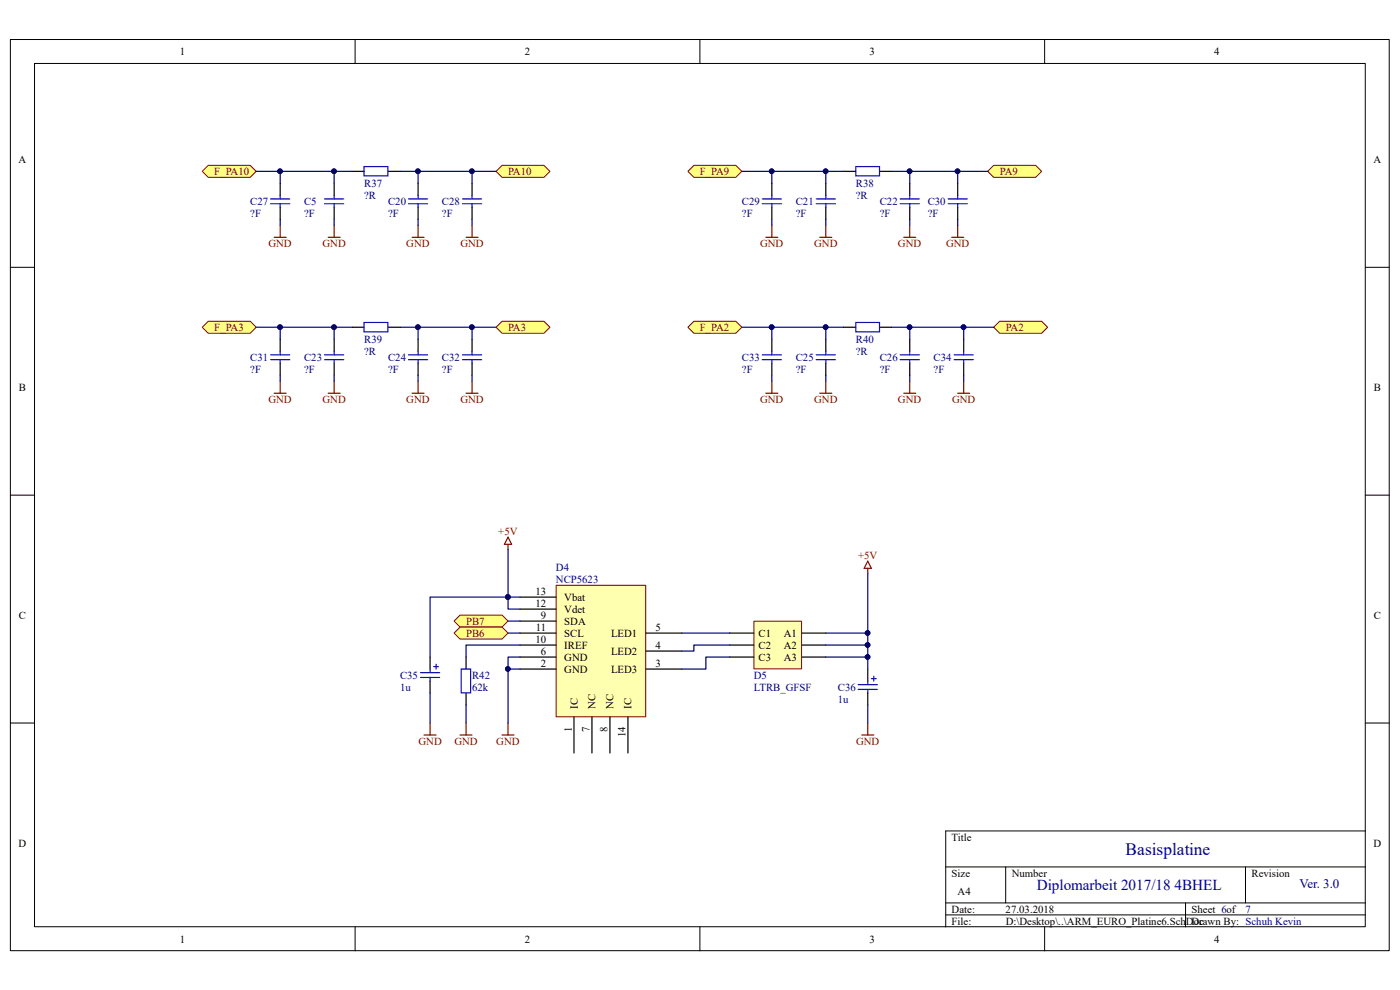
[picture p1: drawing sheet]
<svg xmlns="http://www.w3.org/2000/svg" width="297mm" height="210mm" viewBox="0 0 297 210" stroke-linecap="round" stroke-linejoin="round" font-family="sans-serif">
<path d="M2.2 8.4h292.5v193.3h-292.5z" fill="none" stroke="#000" stroke-width=".21"/>
<path d="M7.4 13.5h282.2v183.1h-282.2z" fill="#fff"/>
<g fill="none" stroke="#000" stroke-width=".21">
<path d="M7.3 13.5h282.3v183.1h-282.3zM75.3 8.4v5.1M148.5 8.4v5.1M221.6 8.4v5.1M2.2 56.7h5.1M289.7 56.7h5.1M2.2 105h5.1M289.7 105h5.1M2.2 153.4h5.1M289.7 153.4h5.1M289.7 176.3h-89.1v20.3M75.3 196.6v5.1"/>
<path d="M148.5 196.6v5.1M200.6 183.9h89.1M200.6 191.5h89.1M200.6 194.1h89.1M213.4 183.9v7.6M221.6 196.6v5.1M251.5 191.5v5.1M264.2 183.9v7.6"/>
</g>
<g fill="none" stroke="#000" stroke-width=".25">
<path d="M70.9 38.9v2.5M74.7 36.4h2.5M82.3 36.4h2.6M88.7 38.9v2.5M175.2 38.9v2.5M179 36.4h2.6M186.6 36.4h2.6M193 38.9v2.5M70.9 44v2.5M88.7 44v2.5M175.2 44v2.5M193 44v2.5"/>
<path d="M70.9 72v2.5M70.9 77.1v2.5M74.7 69.4h2.5M82.3 69.4h2.6M88.7 72v2.5M88.7 77.1v2.5M175.2 72v2.5M175.2 77.1v2.5M179 69.4h2.6M186.6 69.4h2.6M193 72v2.5M193 77.1v2.5"/>
</g>
<g fill="none" stroke="#00f" stroke-width=".25">
<path d="M77.2 35.3h5.1v2h-5.1zM181.6 35.3h5v2h-5zM68.9 42.2h4M68.9 43.2h4M70.9 41.4v.8M70.9 43.2v.8M86.7 42.2h4M86.7 43.2h4M88.7 41.4v.8M88.7 43.2v.8M173.2 42.2h4M173.2 43.2h4"/>
<path d="M175.2 41.4v.8M175.2 43.2v.8M191 42.2h4M191 43.2h4M193 41.4v.8M193 43.2v.8M68.9 75.3h4M68.9 76.3h4M70.9 74.5v.8M70.9 76.3v.8M77.2 68.4h5.1v2h-5.1zM86.7 75.3h4"/>
<path d="M86.7 76.3h4M88.7 74.5v.8M88.7 76.3v.8M173.2 75.3h4M173.2 76.3h4M175.2 74.5v.8M175.2 76.3v.8M181.6 68.4h5v2h-5zM191 75.3h4M191 76.3h4M193 74.5v.8M193 76.3v.8"/>
</g>
<g fill="none" stroke="#800000" stroke-width=".25">
<path d="M69.6 50.3h2.6M70.9 47.8v2.5M87.4 50.3h2.6M88.7 47.8v2.5M173.9 50.3h2.6M175.2 47.8v2.5M191.7 50.3h2.6M193 47.8v2.5M69.6 83.4h2.6M70.9 80.9v2.5M87.4 83.4h2.6M88.7 80.9v2.5"/>
<path d="M173.9 83.4h2.6M175.2 80.9v2.5M191.7 83.4h2.6M193 80.9v2.5"/>
</g>
<g fill="#ffff80" stroke="#800000" stroke-width=".21">
<path d="M105.2 36.4l1.3-1.3h8.9l1.3 1.3-1.3 1.2h-8.9z" fill-rule="evenodd"/>
<path d="M209.5 36.4l1.3-1.3h8.9l1.3 1.3-1.3 1.2h-8.9z" fill-rule="evenodd"/>
<path d="M105.2 69.4l1.3-1.2h8.9l1.3 1.2-1.3 1.3h-8.9z" fill-rule="evenodd"/>
<path d="M212.1 68.2h8.9l1.3 1.2-1.3 1.3h-8.9l-1.3-1.3z" fill-rule="evenodd"/>
<path d="M42.9 36.4l1.3-1.3h8.9l1.3 1.3-1.3 1.2h-8.9z" fill-rule="evenodd"/>
<path d="M145.9 36.4l1.3-1.3h8.9l1.3 1.3-1.3 1.2h-8.9z" fill-rule="evenodd"/>
<path d="M42.9 69.4l1.3-1.2h8.9l1.3 1.2-1.3 1.3h-8.9z" fill-rule="evenodd"/>
<path d="M145.9 69.4l1.3-1.2h8.9l1.3 1.2-1.3 1.3h-8.9z" fill-rule="evenodd"/>
</g>
<g fill="none" stroke="#800000" stroke-width=".25">
<path d="M58.2 50.3h2.5M59.4 47.8v2.5M98.9 50.3h2.5M100.1 47.8v2.5M162.5 50.3h2.5M163.7 47.8v2.5M201.9 50.3h2.5M203.2 47.8v2.5M58.2 83.4h2.5M59.4 80.9v2.5M98.9 83.4h2.5M100.1 80.9v2.5"/>
<path d="M162.5 83.4h2.5M163.7 80.9v2.5M203.2 83.4h2.5M204.4 80.9v2.5"/>
</g>
<g fill="none" stroke="#000" stroke-width=".25">
<path d="M59.4 38.9v2.5M100.1 38.9v2.5M163.7 38.9v2.5M203.2 38.9v2.5M59.4 44v2.5M100.1 44v2.5M163.7 44v2.5M203.2 44v2.5M59.4 72v2.5M59.4 77.1v2.5M100.1 72v2.5M100.1 77.1v2.5"/>
<path d="M163.7 72v2.5M163.7 77.1v2.5M204.4 72v2.5M204.4 77.1v2.5"/>
</g>
<g fill="none" stroke="#00f" stroke-width=".25">
<path d="M57.4 42.2h4.1M57.4 43.2h4.1M59.4 41.4v.8M59.4 43.2v.8M98.1 42.2h4.1M98.1 43.2h4.1M100.1 41.4v.8M100.1 43.2v.8M161.7 42.2h4.1M161.7 43.2h4.1M163.7 41.4v.8M163.7 43.2v.8"/>
<path d="M201.1 42.2h4.1M201.1 43.2h4.1M203.2 41.4v.8M203.2 43.2v.8M57.4 75.3h4.1M57.4 76.3h4.1M59.4 74.5v.8M59.4 76.3v.8M98.1 75.3h4.1M98.1 76.3h4.1M100.1 74.5v.8M100.1 76.3v.8"/>
<path d="M161.7 75.3h4.1M161.7 76.3h4.1M163.7 74.5v.8M163.7 76.3v.8M202.4 75.3h4.1M202.4 76.3h4.1M204.4 74.5v.8M204.4 76.3v.8"/>
</g>
<path d="M118 124.2h19v27.9h-19z" fill="#ffffb0"/>
<path d="M118 124.2h19v27.9h-19z" fill="none" stroke="#800000" stroke-width=".21"/>
<g fill="none" stroke="#000" stroke-width=".25">
<path d="M110.3 126.7h7.7M110.3 129.2h7.7M110.3 131.8h7.7M110.3 134.3h7.7M110.3 136.8h7.7M110.3 139.4h7.7M137 134.3h7.7M137 138.1h7.7M110.3 141.9h7.7M121.8 152.1v7.6M125.6 152.1v7.6M129.4 152.1v7.6"/>
<path d="M133.2 152.1v7.6M137 141.9h7.7"/>
</g>
<path d="M160 131.8h10.1v10.1h-10.1z" fill="#ffffb0"/>
<path d="M159.9 131.8h10.2v10.1h-10.2z" fill="none" stroke="#800000" stroke-width=".21"/>
<path d="M98.9 139.4v2.5M154.8 134.3h5.1M154.8 136.8h5.1M154.8 139.4h5.1M170.1 134.3h5.1M170.1 136.8h5.1M170.1 139.4h5.1M98.9 147v2.6" fill="none" stroke="#000" stroke-width=".25"/>
<path d="M107.8 115.5v1M107.8 113.9l.7 1.6h-1.5zM184.1 119l.8 1.6h-1.6zM184.1 120.6v1M97.6 155.9h2.5M98.9 153.4v2.5M106.5 155.9h2.5M107.8 153.4v2.5M182.8 155.9h2.6M184.1 153.4v2.5" fill="none" stroke="#800000" stroke-width=".25"/>
<path d="M97.9 141.9h1.9v5.1h-1.9z" fill="none" stroke="#00f" stroke-width=".25"/>
<g fill="#ffff80" stroke="#800000" stroke-width=".21">
<path d="M96.3 131.8l1.3-1.3h8.9l1.3 1.3-1.3 1.2h-8.9z" fill-rule="evenodd"/>
<path d="M96.3 134.3l1.3-1.3h8.9l1.3 1.3-1.3 1.3h-8.9z" fill-rule="evenodd"/>
</g>
<path d="M91.2 139.4v2.5M91.2 144.5v2.5M184.1 141.9v2.6M184.1 147v2.6" fill="none" stroke="#000" stroke-width=".25"/>
<path d="M89.2 142.7h4.1M89.2 143.7h4.1M91.2 141.9v.8M91.2 143.7v.8M92 141.4h1M92.5 140.9v1M182.1 145.2h4M182.1 146.3h4M184.1 144.5v.7M184.1 146.3v.7M184.9 144h1M185.4 143.5v1" fill="none" stroke="#00f" stroke-width=".25"/>
<path d="M90 155.9h2.5M91.2 153.4v2.5" fill="none" stroke="#800000" stroke-width=".25"/>
<g fill="none" stroke="#000080" stroke-width=".25">
<path d="M54.4 36.4h20.3M59.4 36.4v2.5M70.9 36.4v2.5M84.9 36.4h20.3M88.7 36.4v2.5M100.1 36.4v2.5M157.4 36.4h21.6M163.7 36.4v2.5M175.2 36.4v2.5M189.2 36.4h20.3M193 36.4v2.5M203.2 36.4v2.5"/>
<path d="M59.4 46.5v1.3M70.9 46.5v1.3M88.7 46.5v1.3M100.1 46.5v1.3M163.7 46.5v1.3M175.2 46.5v1.3M193 46.5v1.3M203.2 46.5v1.3M54.4 69.4h20.3M59.4 69.4v2.6M59.4 79.6v1.3M70.9 69.4v2.6"/>
<path d="M70.9 79.6v1.3M84.9 69.4h20.3M88.7 69.4v2.6M88.7 79.6v1.3M100.1 69.4v2.6M100.1 79.6v1.3M157.4 69.4h21.6M163.7 69.4v2.6M163.7 79.6v1.3M175.2 69.4v2.6M175.2 79.6v1.3M189.2 69.4h21.6"/>
<path d="M193 69.4v2.6M193 79.6v1.3M204.4 69.4v2.6M204.4 79.6v1.3M107.8 116.5v10.2h-16.6v12.7M107.8 134.3h2.5M107.8 131.8h2.5M110.3 139.4h-2.5v2.5h2.5M110.3 136.8h-11.4v2.6M110.3 126.7h-2.5v2.5h2.5M144.7 134.3h10.1M154.8 136.8h-7.6v1.3h-2.5"/>
<path d="M154.8 139.4h-5v2.5h-5.1M175.2 136.8h8.9v2.6h-8.9M175.2 134.3h8.9v2.5M184.1 121.6v12.7M184.1 139.4v2.5M91.2 147v6.4M98.9 149.6v3.8M107.8 141.9v11.5M184.1 149.6v3.8"/>
</g>
<g fill="#000080" stroke="#000080" stroke-width=".21">
<circle cx="70.9" cy="36.3" r=".49"/>
<circle cx="88.7" cy="36.3" r=".49"/>
<circle cx="175.2" cy="36.3" r=".49"/>
<circle cx="193" cy="36.3" r=".49"/>
<circle cx="70.9" cy="69.4" r=".49"/>
<circle cx="88.7" cy="69.4" r=".49"/>
<circle cx="175.2" cy="69.4" r=".49"/>
<circle cx="193" cy="69.4" r=".49"/>
<circle cx="59.4" cy="36.3" r=".49"/>
<circle cx="100.1" cy="36.3" r=".49"/>
<circle cx="163.7" cy="36.3" r=".49"/>
<circle cx="203.1" cy="36.3" r=".49"/>
<circle cx="59.4" cy="69.4" r=".49"/>
<circle cx="100.1" cy="69.4" r=".49"/>
<circle cx="204.4" cy="69.4" r=".49"/>
<circle cx="163.7" cy="69.4" r=".49"/>
<circle cx="184.1" cy="134.3" r=".49"/>
<circle cx="107.7" cy="141.9" r=".49"/>
<circle cx="107.7" cy="126.6" r=".49"/>
<circle cx="184.1" cy="139.4" r=".49"/>
<circle cx="184.1" cy="136.8" r=".49"/>
</g>
<text font-size="3.7" fill="#000080" x="238.8" y="181.3">Basisplatine</text>
<text font-size="3.2" fill="#000080" x="220" y="188.8">Diplomarbeit 2017/18 4BHEL</text>
<text font-size="2.8" fill="#000080" x="275.7" y="188.4">Ver. 3.0</text>
<g font-size="2.3">
<text x="38.2" y="11.7">1</text>
<text x="111.3" y="11.7">2</text>
<text x="184.5" y="11.7">3</text>
<text x="257.6" y="11.7">4</text>
<text x="3.9" y="34.6">A</text>
<text x="291.4" y="34.6">A</text>
<text x="4" y="82.9">B</text>
<text x="291.5" y="82.9">B</text>
<text x="4" y="131.3">C</text>
<text x="113.6" y="126.2">13</text>
<text x="113.6" y="128.7">12</text>
<text x="114.8" y="131.3">9</text>
<text x="119.7" y="127.4">Vbat</text>
<text x="119.7" y="130">Vdet</text>
<text x="291.5" y="131.3">C</text>
<text x="113.6" y="136.4">10</text>
<text x="113.7" y="133.8">11</text>
<text x="119.7" y="132.5">SDA</text>
<text x="119.7" y="135.1">SCL</text>
<text x="119.7" y="137.6">IREF</text>
<text x="129.6" y="135.1">LED1</text>
<text x="139.1" y="133.8">5</text>
<text x="139.1" y="137.6">4</text>
<text x="161" y="135.1">C1</text>
<text x="161" y="137.6">C2</text>
<text x="166.3" y="135.1">A1</text>
<text x="166.3" y="137.6">A2</text>
<text x="114.8" y="138.9">6</text>
<text x="114.8" y="141.4">2</text>
<text x="119.7" y="140.2">GND</text>
<text x="119.7" y="142.7">GND</text>
<text x="129.6" y="138.9">LED2</text>
<text x="129.6" y="142.7">LED3</text>
<text x="139.1" y="141.4">3</text>
<text x="161" y="140.2">C3</text>
<text x="166.3" y="140.2">A3</text>
<text x="121.3" y="155.3" transform="rotate(-90 121.3 155.3)">1</text>
<text x="122.6" y="150.3" transform="rotate(-90 122.6 150.3)">IC</text>
<text x="125.1" y="155.3" transform="rotate(-90 125.1 155.3)">7</text>
<text x="126.4" y="150.3" transform="rotate(-90 126.4 150.3)">NC</text>
<text x="128.9" y="155.3" transform="rotate(-90 128.9 155.3)">8</text>
<text x="130.2" y="150.3" transform="rotate(-90 130.2 150.3)">NC</text>
<text x="134" y="150.3" transform="rotate(-90 134 150.3)">IC</text>
<text x="132.7" y="156.4" transform="rotate(-90 132.7 156.4)">14</text>
<text x="3.9" y="179.6">D</text>
<text x="201.9" y="178.3">Title</text>
<text x="291.4" y="179.6">D</text>
<text x="201.9" y="186">Size</text>
<text x="214.6" y="186">Number</text>
<text x="265.5" y="186">Revision</text>
<text x="203.2" y="189.8">A4</text>
<text x="201.9" y="193.6">Date:</text>
<text x="201.9" y="196.1">File:</text>
<text x="213.3" y="193.6">27.03.2018</text>
<text x="213.4" y="196.1">D:\Desktop\..\ARM_EURO_Platine6.SchDoc</text>
<text x="252.8" y="196.1">Drawn By: Schuh Kevin</text>
<text x="252.8" y="193.6">Sheet 6of</text>
<text x="38.2" y="199.9">1</text>
<text x="111.3" y="199.9">2</text>
<text x="184.5" y="199.9">3</text>
<text x="257.6" y="199.9">4</text>
</g>
<g font-size="2.3" fill="#800000">
<text x="45.5" y="37.1">F_PA10</text>
<text x="107.8" y="37.1">PA10</text>
<text x="148.5" y="37.1">F_PA9</text>
<text x="212.1" y="37.1">PA9</text>
<text x="56.9" y="52.4">GND</text>
<text x="68.4" y="52.4">GND</text>
<text x="86.2" y="52.4">GND</text>
<text x="97.7" y="52.4">GND</text>
<text x="161.2" y="52.4">GND</text>
<text x="172.7" y="52.4">GND</text>
<text x="190.5" y="52.4">GND</text>
<text x="200.7" y="52.4">GND</text>
<text x="45.5" y="70.2">F_PA3</text>
<text x="107.8" y="70.2">PA3</text>
<text x="148.5" y="70.2">F_PA2</text>
<text x="213.4" y="70.2">PA2</text>
<text x="56.9" y="85.5">GND</text>
<text x="68.4" y="85.5">GND</text>
<text x="86.2" y="85.5">GND</text>
<text x="97.7" y="85.5">GND</text>
<text x="161.2" y="85.5">GND</text>
<text x="172.7" y="85.5">GND</text>
<text x="190.5" y="85.5">GND</text>
<text x="202" y="85.5">GND</text>
<text x="105.7" y="113.5">+5V</text>
<text x="182" y="118.5">+5V</text>
<text x="98.9" y="132.5">PB7</text>
<text x="98.9" y="135.1">PB6</text>
<text x="88.8" y="158">GND</text>
<text x="96.4" y="158">GND</text>
<text x="105.3" y="158">GND</text>
<text x="181.6" y="158">GND</text>
</g>
<g font-size="2.3" fill="#000080">
<text x="77.3" y="39.7">R37</text>
<text x="181.6" y="39.7">R38</text>
<text x="53.1" y="46">?F</text>
<text x="53.1" y="43.5">C27</text>
<text x="64.5" y="46">?F</text>
<text x="64.5" y="43.5">C5</text>
<text x="77.3" y="42.2">?R</text>
<text x="82.3" y="46">?F</text>
<text x="82.3" y="43.5">C20</text>
<text x="93.8" y="46">?F</text>
<text x="93.8" y="43.5">C28</text>
<text x="157.4" y="46">?F</text>
<text x="157.4" y="43.5">C29</text>
<text x="168.8" y="46">?F</text>
<text x="168.8" y="43.5">C21</text>
<text x="181.6" y="42.2">?R</text>
<text x="186.6" y="46">?F</text>
<text x="186.6" y="43.5">C22</text>
<text x="196.8" y="46">?F</text>
<text x="196.8" y="43.5">C30</text>
<text x="53.1" y="76.6">C31</text>
<text x="64.5" y="76.6">C23</text>
<text x="77.3" y="75.3">?R</text>
<text x="77.3" y="72.7">R39</text>
<text x="82.3" y="76.6">C24</text>
<text x="93.8" y="76.6">C32</text>
<text x="157.4" y="76.6">C33</text>
<text x="168.8" y="76.6">C25</text>
<text x="181.6" y="75.3">?R</text>
<text x="181.6" y="72.7">R40</text>
<text x="186.6" y="76.6">C26</text>
<text x="198.1" y="76.6">C34</text>
<text x="53.1" y="79.1">?F</text>
<text x="64.5" y="79.1">?F</text>
<text x="82.3" y="79.1">?F</text>
<text x="93.8" y="79.1">?F</text>
<text x="157.4" y="79.1">?F</text>
<text x="168.8" y="79.1">?F</text>
<text x="186.6" y="79.1">?F</text>
<text x="198.1" y="79.1">?F</text>
<text x="117.9" y="121.1">D4</text>
<text x="117.9" y="123.6">NCP5623</text>
<text x="84.9" y="144">C35</text>
<text x="100.2" y="144">R42</text>
<text x="159.9" y="144">D5</text>
<text x="84.9" y="146.5">1u</text>
<text x="100.2" y="146.5">62k</text>
<text x="159.9" y="146.5">LTRB_GFSF</text>
<text x="177.8" y="149.1">1u</text>
<text x="177.8" y="146.5">C36</text>
<text x="264.2" y="193.6">7</text>
</g>
</svg>
